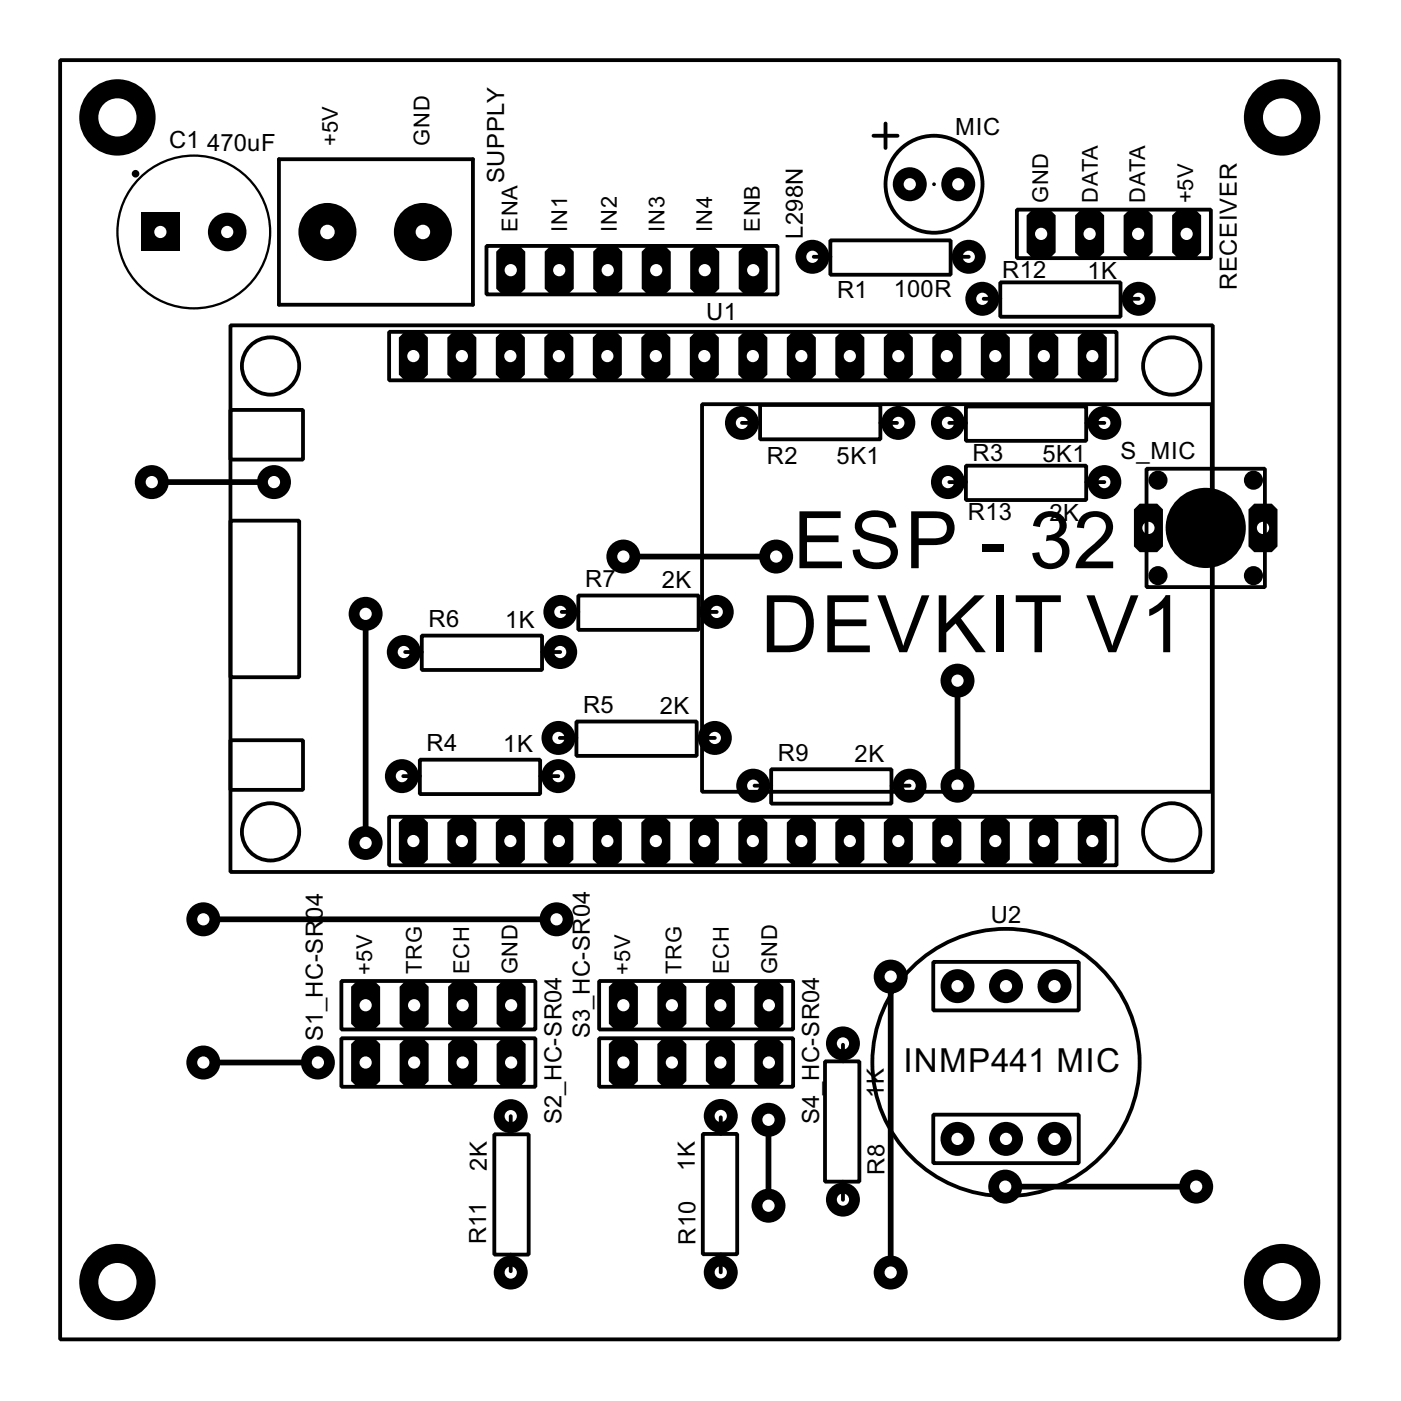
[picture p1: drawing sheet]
<svg xmlns="http://www.w3.org/2000/svg" width="73mm" height="73mm" viewBox="0 0 73 73" stroke-linecap="round" stroke-linejoin="round" font-family="sans-serif">
<path d="M7.9 25.2h6.4M19.1 32.1v12M32.6 29.1h8M50.1 35.6v5.5M10.6 48.1h18.5M10.6 55.6h6M40.2 58.6v4.5M46.6 51.1v15.5M52.6 62.1h10" fill="none" stroke="#000" stroke-width=".3"/>
<path d="M21.2 17.4h.9l.3 .3v1.9l-.3 .3h-.9l-.3-.3v-1.9z" fill-rule="evenodd" fill="#000"/>
<circle cx="21.6" cy="18.6" r=".32" fill="#fff"/>
<path d="M23.7 17.4h.9l.3 .3v1.9l-.3 .3h-.9l-.3-.3v-1.9z" fill-rule="evenodd" fill="#000"/>
<circle cx="24.2" cy="18.6" r=".32" fill="#fff"/>
<path d="M26.3 17.4h.9l.3 .3v1.9l-.3 .3h-.9l-.3-.3v-1.9z" fill-rule="evenodd" fill="#000"/>
<circle cx="26.7" cy="18.6" r=".32" fill="#fff"/>
<path d="M28.8 17.4h.9l.3 .3v1.9l-.3 .3h-.9l-.3-.3v-1.9z" fill-rule="evenodd" fill="#000"/>
<circle cx="29.3" cy="18.6" r=".32" fill="#fff"/>
<path d="M31.3 17.4h1l.3 .3v1.9l-.3 .3h-1l-.3-.3v-1.9z" fill-rule="evenodd" fill="#000"/>
<circle cx="31.8" cy="18.6" r=".32" fill="#fff"/>
<path d="M33.9 17.4h.9l.3 .3v1.9l-.3 .3h-.9l-.3-.3v-1.9z" fill-rule="evenodd" fill="#000"/>
<circle cx="34.3" cy="18.6" r=".32" fill="#fff"/>
<path d="M36.4 17.4h.9l.3 .3v1.9l-.3 .3h-.9l-.3-.3v-1.9z" fill-rule="evenodd" fill="#000"/>
<circle cx="36.9" cy="18.6" r=".32" fill="#fff"/>
<path d="M39 17.4h.9l.3 .3v1.9l-.3 .3h-.9l-.3-.3v-1.9z" fill-rule="evenodd" fill="#000"/>
<circle cx="39.4" cy="18.6" r=".32" fill="#fff"/>
<path d="M41.5 17.4h.9l.3 .3v1.9l-.3 .3h-.9l-.3-.3v-1.9z" fill-rule="evenodd" fill="#000"/>
<circle cx="42" cy="18.6" r=".32" fill="#fff"/>
<path d="M44 17.4h1l.3 .3v1.9l-.3 .3h-1l-.3-.3v-1.9z" fill-rule="evenodd" fill="#000"/>
<circle cx="44.5" cy="18.6" r=".32" fill="#fff"/>
<path d="M46.6 17.4h.9l.3 .3v1.9l-.3 .3h-.9l-.3-.3v-1.9z" fill-rule="evenodd" fill="#000"/>
<circle cx="47" cy="18.6" r=".32" fill="#fff"/>
<path d="M49.1 17.4h.9l.3 .3v1.9l-.3 .3h-.9l-.3-.3v-1.9z" fill-rule="evenodd" fill="#000"/>
<circle cx="49.6" cy="18.6" r=".32" fill="#fff"/>
<path d="M51.7 17.4h.9l.3 .3v1.9l-.3 .3h-.9l-.3-.3v-1.9z" fill-rule="evenodd" fill="#000"/>
<circle cx="52.1" cy="18.6" r=".32" fill="#fff"/>
<path d="M54.2 17.4h.9l.3 .3v1.9l-.3 .3h-.9l-.3-.3v-1.9z" fill-rule="evenodd" fill="#000"/>
<circle cx="54.7" cy="18.6" r=".32" fill="#fff"/>
<path d="M56.7 17.4h1l.3 .3v1.9l-.3 .3h-1l-.3-.3v-1.9z" fill-rule="evenodd" fill="#000"/>
<circle cx="57.2" cy="18.6" r=".32" fill="#fff"/>
<path d="M56.7 42.8h1l.3 .3v1.9l-.3 .3h-1l-.3-.3v-1.9z" fill-rule="evenodd" fill="#000"/>
<circle cx="57.2" cy="44" r=".32" fill="#fff"/>
<path d="M54.2 42.8h.9l.3 .3v1.9l-.3 .3h-.9l-.3-.3v-1.9z" fill-rule="evenodd" fill="#000"/>
<circle cx="54.7" cy="44" r=".32" fill="#fff"/>
<path d="M51.7 42.8h.9l.3 .3v1.9l-.3 .3h-.9l-.3-.3v-1.9z" fill-rule="evenodd" fill="#000"/>
<circle cx="52.1" cy="44" r=".32" fill="#fff"/>
<path d="M49.1 42.8h.9l.3 .3v1.9l-.3 .3h-.9l-.3-.3v-1.9z" fill-rule="evenodd" fill="#000"/>
<circle cx="49.6" cy="44" r=".32" fill="#fff"/>
<path d="M46.6 42.8h.9l.3 .3v1.9l-.3 .3h-.9l-.3-.3v-1.9z" fill-rule="evenodd" fill="#000"/>
<circle cx="47" cy="44" r=".32" fill="#fff"/>
<path d="M44 42.8h1l.3 .3v1.9l-.3 .3h-1l-.3-.3v-1.9z" fill-rule="evenodd" fill="#000"/>
<circle cx="44.5" cy="44" r=".32" fill="#fff"/>
<path d="M41.5 42.8h.9l.3 .3v1.9l-.3 .3h-.9l-.3-.3v-1.9z" fill-rule="evenodd" fill="#000"/>
<circle cx="42" cy="44" r=".32" fill="#fff"/>
<path d="M39 42.8h.9l.3 .3v1.9l-.3 .3h-.9l-.3-.3v-1.9z" fill-rule="evenodd" fill="#000"/>
<circle cx="39.4" cy="44" r=".32" fill="#fff"/>
<path d="M36.4 42.8h.9l.3 .3v1.9l-.3 .3h-.9l-.3-.3v-1.9z" fill-rule="evenodd" fill="#000"/>
<circle cx="36.9" cy="44" r=".32" fill="#fff"/>
<path d="M33.9 42.8h.9l.3 .3v1.9l-.3 .3h-.9l-.3-.3v-1.9z" fill-rule="evenodd" fill="#000"/>
<circle cx="34.3" cy="44" r=".32" fill="#fff"/>
<path d="M31.3 42.8h1l.3 .3v1.9l-.3 .3h-1l-.3-.3v-1.9z" fill-rule="evenodd" fill="#000"/>
<circle cx="31.8" cy="44" r=".32" fill="#fff"/>
<path d="M28.8 42.8h.9l.3 .3v1.9l-.3 .3h-.9l-.3-.3v-1.9z" fill-rule="evenodd" fill="#000"/>
<circle cx="29.3" cy="44" r=".32" fill="#fff"/>
<path d="M26.3 42.8h.9l.3 .3v1.9l-.3 .3h-.9l-.3-.3v-1.9z" fill-rule="evenodd" fill="#000"/>
<circle cx="26.7" cy="44" r=".32" fill="#fff"/>
<path d="M23.7 42.8h.9l.3 .3v1.9l-.3 .3h-.9l-.3-.3v-1.9z" fill-rule="evenodd" fill="#000"/>
<circle cx="24.2" cy="44" r=".32" fill="#fff"/>
<path d="M21.2 42.8h.9l.3 .3v1.9l-.3 .3h-.9l-.3-.3v-1.9z" fill-rule="evenodd" fill="#000"/>
<circle cx="21.6" cy="44" r=".32" fill="#fff"/>
<circle cx="50.1" cy="51.7" r=".89" fill="#000"/>
<circle cx="50.1" cy="51.6" r=".32" fill="#fff"/>
<circle cx="52.7" cy="51.7" r=".89" fill="#000"/>
<circle cx="52.7" cy="51.6" r=".32" fill="#fff"/>
<circle cx="55.2" cy="51.7" r=".89" fill="#000"/>
<circle cx="55.2" cy="51.6" r=".32" fill="#fff"/>
<circle cx="50.1" cy="59.7" r=".89" fill="#000"/>
<circle cx="50.1" cy="59.6" r=".32" fill="#fff"/>
<circle cx="52.7" cy="59.7" r=".89" fill="#000"/>
<circle cx="52.7" cy="59.6" r=".32" fill="#fff"/>
<circle cx="55.2" cy="59.7" r=".89" fill="#000"/>
<circle cx="55.2" cy="59.6" r=".32" fill="#fff"/>
<circle cx="42.5" cy="13.5" r=".89" fill="#000"/>
<circle cx="42.5" cy="13.4" r=".32" fill="#fff"/>
<circle cx="50.7" cy="13.5" r=".89" fill="#000"/>
<circle cx="50.7" cy="13.4" r=".32" fill="#fff"/>
<path d="M59.7 26.4h.9l.3 .3v1.9l-.3 .3h-.9l-.3-.3v-1.9z" fill-rule="evenodd" fill="#000"/>
<circle cx="60.1" cy="27.6" r=".32" fill="#fff"/>
<path d="M65.7 26.4h.9l.3 .3v1.9l-.3 .3h-.9l-.3-.3v-1.9z" fill-rule="evenodd" fill="#000"/>
<circle cx="66.1" cy="27.6" r=".32" fill="#fff"/>
<circle cx="47.6" cy="9.7" r=".89" fill="#000"/>
<circle cx="47.6" cy="9.6" r=".32" fill="#fff"/>
<circle cx="50.2" cy="9.7" r=".89" fill="#000"/>
<circle cx="50.2" cy="9.6" r=".32" fill="#fff"/>
<path d="M26.3 12.9h.9l.3 .3v1.9l-.3 .3h-.9l-.3-.3v-1.9z" fill-rule="evenodd" fill="#000"/>
<circle cx="26.7" cy="14.1" r=".32" fill="#fff"/>
<path d="M28.8 12.9h.9l.3 .3v1.9l-.3 .3h-.9l-.3-.3v-1.9z" fill-rule="evenodd" fill="#000"/>
<circle cx="29.3" cy="14.1" r=".32" fill="#fff"/>
<path d="M31.4 12.9h.9l.3 .3v1.9l-.3 .3h-.9l-.3-.3v-1.9z" fill-rule="evenodd" fill="#000"/>
<circle cx="31.8" cy="14.1" r=".32" fill="#fff"/>
<path d="M33.9 12.9h.9l.3 .3v1.9l-.3 .3h-.9l-.3-.3v-1.9z" fill-rule="evenodd" fill="#000"/>
<circle cx="34.4" cy="14.1" r=".32" fill="#fff"/>
<path d="M36.4 12.9h1l.3 .3v1.9l-.3 .3h-1l-.3-.3v-1.9z" fill-rule="evenodd" fill="#000"/>
<circle cx="36.9" cy="14.1" r=".32" fill="#fff"/>
<path d="M39 12.9h.9l.3 .3v1.9l-.3 .3h-.9l-.3-.3v-1.9z" fill-rule="evenodd" fill="#000"/>
<circle cx="39.4" cy="14.1" r=".32" fill="#fff"/>
<circle cx="47" cy="22.2" r=".89" fill="#000"/>
<circle cx="47" cy="22.1" r=".32" fill="#fff"/>
<circle cx="38.9" cy="22.2" r=".89" fill="#000"/>
<circle cx="38.9" cy="22.1" r=".32" fill="#fff"/>
<circle cx="49.6" cy="22.2" r=".89" fill="#000"/>
<circle cx="49.6" cy="22.1" r=".32" fill="#fff"/>
<circle cx="57.8" cy="22.2" r=".89" fill="#000"/>
<circle cx="57.8" cy="22.1" r=".32" fill="#fff"/>
<path d="M7.4 11.1h2v2.1h-2z" fill="#000"/>
<circle cx="8.4" cy="12.1" r=".32" fill="#fff"/>
<circle cx="11.9" cy="12.2" r="1.01" fill="#000"/>
<circle cx="11.9" cy="12.1" r=".32" fill="#fff"/>
<circle cx="17.1" cy="12.2" r="1.52" fill="#000"/>
<circle cx="17.1" cy="12.1" r=".38" fill="#fff"/>
<circle cx="22.1" cy="12.2" r="1.52" fill="#000"/>
<circle cx="22.1" cy="12.1" r=".38" fill="#fff"/>
<path d="M61.7 11h.9l.3 .3v1.9l-.3 .3h-.9l-.3-.3v-1.9z" fill-rule="evenodd" fill="#000"/>
<circle cx="62.1" cy="12.2" r=".32" fill="#fff"/>
<path d="M59.1 11h1l.3 .3v1.9l-.3 .3h-1l-.3-.3v-1.9z" fill-rule="evenodd" fill="#000"/>
<circle cx="59.6" cy="12.2" r=".32" fill="#fff"/>
<path d="M56.6 11h.9l.3 .3v1.9l-.3 .3h-.9l-.3-.3v-1.9z" fill-rule="evenodd" fill="#000"/>
<circle cx="57.1" cy="12.2" r=".32" fill="#fff"/>
<path d="M54.1 11h.9l.3 .3v1.9l-.3 .3h-.9l-.3-.3v-1.9z" fill-rule="evenodd" fill="#000"/>
<circle cx="54.5" cy="12.2" r=".32" fill="#fff"/>
<path d="M18.7 51.4h.9l.3 .3v1.9l-.3 .3h-.9l-.3-.3v-1.9z" fill-rule="evenodd" fill="#000"/>
<circle cx="19.1" cy="52.6" r=".32" fill="#fff"/>
<path d="M21.2 51.4h.9l.3 .3v1.9l-.3 .3h-.9l-.3-.3v-1.9z" fill-rule="evenodd" fill="#000"/>
<circle cx="21.7" cy="52.6" r=".32" fill="#fff"/>
<path d="M23.8 51.4h.9l.3 .3v1.9l-.3 .3h-.9l-.3-.3v-1.9z" fill-rule="evenodd" fill="#000"/>
<circle cx="24.2" cy="52.6" r=".32" fill="#fff"/>
<path d="M26.3 51.4h.9l.3 .3v1.9l-.3 .3h-.9l-.3-.3v-1.9z" fill-rule="evenodd" fill="#000"/>
<circle cx="26.8" cy="52.6" r=".32" fill="#fff"/>
<path d="M18.7 54.4h.9l.3 .3v1.9l-.3 .3h-.9l-.3-.3v-1.9z" fill-rule="evenodd" fill="#000"/>
<circle cx="19.1" cy="55.6" r=".32" fill="#fff"/>
<path d="M21.2 54.4h.9l.3 .3v1.9l-.3 .3h-.9l-.3-.3v-1.9z" fill-rule="evenodd" fill="#000"/>
<circle cx="21.7" cy="55.6" r=".32" fill="#fff"/>
<path d="M23.8 54.4h.9l.3 .3v1.9l-.3 .3h-.9l-.3-.3v-1.9z" fill-rule="evenodd" fill="#000"/>
<circle cx="24.2" cy="55.6" r=".32" fill="#fff"/>
<path d="M26.3 54.4h.9l.3 .3v1.9l-.3 .3h-.9l-.3-.3v-1.9z" fill-rule="evenodd" fill="#000"/>
<circle cx="26.8" cy="55.6" r=".32" fill="#fff"/>
<path d="M32.2 51.4h.9l.3 .3v1.9l-.3 .3h-.9l-.3-.3v-1.9z" fill-rule="evenodd" fill="#000"/>
<circle cx="32.6" cy="52.6" r=".32" fill="#fff"/>
<path d="M34.7 51.4h.9l.3 .3v1.9l-.3 .3h-.9l-.3-.3v-1.9z" fill-rule="evenodd" fill="#000"/>
<circle cx="35.2" cy="52.6" r=".32" fill="#fff"/>
<path d="M37.3 51.4h.9l.3 .3v1.9l-.3 .3h-.9l-.3-.3v-1.9z" fill-rule="evenodd" fill="#000"/>
<circle cx="37.7" cy="52.6" r=".32" fill="#fff"/>
<path d="M39.8 51.4h.9l.3 .3v1.9l-.3 .3h-.9l-.3-.3v-1.9z" fill-rule="evenodd" fill="#000"/>
<circle cx="40.3" cy="52.6" r=".32" fill="#fff"/>
<path d="M32.2 54.4h.9l.3 .3v1.9l-.3 .3h-.9l-.3-.3v-1.9z" fill-rule="evenodd" fill="#000"/>
<circle cx="32.6" cy="55.6" r=".32" fill="#fff"/>
<path d="M34.7 54.4h.9l.3 .3v1.9l-.3 .3h-.9l-.3-.3v-1.9z" fill-rule="evenodd" fill="#000"/>
<circle cx="35.2" cy="55.6" r=".32" fill="#fff"/>
<path d="M37.3 54.4h.9l.3 .3v1.9l-.3 .3h-.9l-.3-.3v-1.9z" fill-rule="evenodd" fill="#000"/>
<circle cx="37.7" cy="55.6" r=".32" fill="#fff"/>
<path d="M39.8 54.4h.9l.3 .3v1.9l-.3 .3h-.9l-.3-.3v-1.9z" fill-rule="evenodd" fill="#000"/>
<circle cx="40.3" cy="55.6" r=".32" fill="#fff"/>
<circle cx="21" cy="40.7" r=".89" fill="#000"/>
<circle cx="21" cy="40.6" r=".32" fill="#fff"/>
<circle cx="29.2" cy="40.7" r=".89" fill="#000"/>
<circle cx="29.2" cy="40.6" r=".32" fill="#fff"/>
<circle cx="29.2" cy="38.7" r=".89" fill="#000"/>
<circle cx="29.2" cy="38.6" r=".32" fill="#fff"/>
<circle cx="37.4" cy="38.7" r=".89" fill="#000"/>
<circle cx="37.4" cy="38.6" r=".32" fill="#fff"/>
<circle cx="21.1" cy="34.2" r=".89" fill="#000"/>
<circle cx="21.1" cy="34.1" r=".32" fill="#fff"/>
<circle cx="29.3" cy="34.2" r=".89" fill="#000"/>
<circle cx="29.3" cy="34.1" r=".32" fill="#fff"/>
<circle cx="16.6" cy="55.7" r=".89" fill="#000"/>
<circle cx="16.6" cy="55.6" r=".32" fill="#fff"/>
<circle cx="19.1" cy="44.2" r=".89" fill="#000"/>
<circle cx="19.1" cy="44.1" r=".32" fill="#fff"/>
<circle cx="29.3" cy="32.1" r=".89" fill="#000"/>
<circle cx="29.3" cy="32" r=".32" fill="#fff"/>
<circle cx="37.5" cy="32.1" r=".89" fill="#000"/>
<circle cx="37.5" cy="32" r=".32" fill="#fff"/>
<circle cx="44.1" cy="54.7" r=".89" fill="#000"/>
<circle cx="44.1" cy="54.6" r=".32" fill="#fff"/>
<circle cx="44.1" cy="62.8" r=".89" fill="#000"/>
<circle cx="44.1" cy="62.8" r=".32" fill="#fff"/>
<circle cx="39.4" cy="41.2" r=".89" fill="#000"/>
<circle cx="39.4" cy="41.1" r=".32" fill="#fff"/>
<circle cx="47.6" cy="41.2" r=".89" fill="#000"/>
<circle cx="47.6" cy="41.1" r=".32" fill="#fff"/>
<circle cx="52.6" cy="62.2" r=".89" fill="#000"/>
<circle cx="52.6" cy="62.1" r=".32" fill="#fff"/>
<circle cx="19.1" cy="32.2" r=".89" fill="#000"/>
<circle cx="19.1" cy="32.1" r=".32" fill="#fff"/>
<circle cx="32.6" cy="29.2" r=".89" fill="#000"/>
<circle cx="32.6" cy="29.1" r=".32" fill="#fff"/>
<circle cx="40.6" cy="29.2" r=".89" fill="#000"/>
<circle cx="40.6" cy="29.1" r=".32" fill="#fff"/>
<circle cx="37.7" cy="58.5" r=".89" fill="#000"/>
<circle cx="37.7" cy="58.4" r=".32" fill="#fff"/>
<circle cx="37.7" cy="66.6" r=".89" fill="#000"/>
<circle cx="37.7" cy="66.6" r=".32" fill="#fff"/>
<circle cx="29.1" cy="48.2" r=".89" fill="#000"/>
<circle cx="29.1" cy="48.1" r=".32" fill="#fff"/>
<circle cx="10.6" cy="48.2" r=".89" fill="#000"/>
<circle cx="10.6" cy="48.1" r=".32" fill="#fff"/>
<circle cx="10.6" cy="55.7" r=".89" fill="#000"/>
<circle cx="10.6" cy="55.6" r=".32" fill="#fff"/>
<circle cx="62.6" cy="62.2" r=".89" fill="#000"/>
<circle cx="62.6" cy="62.1" r=".32" fill="#fff"/>
<circle cx="26.7" cy="66.7" r=".89" fill="#000"/>
<circle cx="26.7" cy="66.6" r=".32" fill="#fff"/>
<circle cx="26.7" cy="58.5" r=".89" fill="#000"/>
<circle cx="26.7" cy="58.5" r=".32" fill="#fff"/>
<circle cx="46.6" cy="51.2" r=".89" fill="#000"/>
<circle cx="46.6" cy="51.1" r=".32" fill="#fff"/>
<circle cx="46.6" cy="66.7" r=".89" fill="#000"/>
<circle cx="46.6" cy="66.6" r=".32" fill="#fff"/>
<circle cx="51.4" cy="15.7" r=".89" fill="#000"/>
<circle cx="51.4" cy="15.6" r=".32" fill="#fff"/>
<circle cx="59.6" cy="15.7" r=".89" fill="#000"/>
<circle cx="59.6" cy="15.6" r=".32" fill="#fff"/>
<circle cx="49.6" cy="25.3" r=".89" fill="#000"/>
<circle cx="49.6" cy="25.2" r=".32" fill="#fff"/>
<circle cx="57.8" cy="25.3" r=".89" fill="#000"/>
<circle cx="57.8" cy="25.2" r=".32" fill="#fff"/>
<circle cx="50.1" cy="41.2" r=".89" fill="#000"/>
<circle cx="50.1" cy="41.1" r=".32" fill="#fff"/>
<circle cx="50.1" cy="35.7" r=".89" fill="#000"/>
<circle cx="50.1" cy="35.6" r=".32" fill="#fff"/>
<circle cx="40.2" cy="58.7" r=".89" fill="#000"/>
<circle cx="40.2" cy="58.6" r=".32" fill="#fff"/>
<circle cx="40.2" cy="63.2" r=".89" fill="#000"/>
<circle cx="40.2" cy="63.1" r=".32" fill="#fff"/>
<circle cx="7.9" cy="25.3" r=".89" fill="#000"/>
<circle cx="7.9" cy="25.2" r=".32" fill="#fff"/>
<circle cx="14.3" cy="25.3" r=".89" fill="#000"/>
<circle cx="14.3" cy="25.2" r=".32" fill="#fff"/>
<circle cx="6.1" cy="6.2" r="2" fill="#000"/>
<circle cx="6.1" cy="6.2" r="1" fill="#fff"/>
<circle cx="67.1" cy="6.2" r="2" fill="#000"/>
<circle cx="67.1" cy="6.2" r="1" fill="#fff"/>
<circle cx="67.1" cy="67.1" r="2" fill="#000"/>
<circle cx="67.1" cy="67.2" r="1" fill="#fff"/>
<circle cx="6.1" cy="67.1" r="2" fill="#000"/>
<circle cx="6.1" cy="67.2" r="1" fill="#fff"/>
<g fill="none" stroke="#000" stroke-width=".2">
<path d="M3.1 3.1h67v67h-67zM12.1 17h51.4v28.7h-51.4zM14.6 8.3h10.2v7.7h-10.2zM20.4 17.4h38.1v2.5h-38.1zM25.5 12.9h15.2v2.5h-15.2zM42.6 13.4h.9M43.5 12.6h6.3v1.8h-6.3zM45.7 7.1h1.3M46.4 6.5v1.2M48.9 9.6h.1M49.8 13.4h.9M51.5 15.6h.9"/>
<path d="M52.4 14.8h6.3v1.8h-6.3zM53.3 11h10.1v2.5h-10.1zM58.7 15.6h.9M12.1 27.3h3.6v8.2h-3.6zM12.1 21.5h3.8v2.6h-3.8zM12.1 38.8h3.8v2.6h-3.8zM21.2 34.1h.9M22 39.8h6.3v1.8h-6.3zM22.1 33.3h6.3v1.8h-6.3zM28.4 34.1h.9M29.3 38.6h.9M29.4 32h.9"/>
<path d="M30.2 37.8h6.3v1.8h-6.3zM30.3 31.2h6.3v1.8h-6.3zM36.5 38.6h.9M36.6 32h.9M36.8 21.2h26.7v20.3h-26.7zM38.9 22.1h.9M39.8 21.2h6.3v1.8h-6.3zM46.1 22.1h.9M49.7 22.1h.9M49.7 25.2h.9M50.6 21.3h6.3v1.8h-6.3zM50.6 24.4h6.3v1.8h-6.3z"/>
<path d="M56.9 22.1h.9M56.9 25.2h.9M60 24.5h6.2v6.2h-6.2zM17.9 51.4h10.1v2.5h-10.1zM17.9 54.4h10.1v2.5h-10.1zM20.4 42.8h38.1v2.5h-38.1zM21.1 40.6h.9M25.9 59.4h1.8v6.3h-1.8zM26.7 58.5v.9M28.3 40.6h.9M31.4 51.4h10.1v2.5h-10.1zM31.4 54.4h10.1v2.5h-10.1z"/>
<path d="M36.8 59.4h1.8v6.3h-1.8zM37.7 58.5v.9M39.5 41.1h.9M40.4 40.3h6.3v1.8h-6.3zM43.2 55.6h1.8v6.3h-1.8zM44.1 54.7v.9M46.7 41.1h.9M48.9 58.4h7.6v2.5h-7.6zM48.9 50.4h7.6v2.5h-7.6zM26.7 65.7v.9M37.7 65.7v.9M44.1 61.9v.9"/>
<circle cx="7.1" cy="9.1" r=".1"/>
<circle cx="14.2" cy="19.2" r="1.5"/>
<circle cx="48.9" cy="9.7" r="2.54"/>
<circle cx="61.4" cy="19.2" r="1.5"/>
<circle cx="14.2" cy="43.6" r="1.5"/>
<circle cx="52.7" cy="55.7" r="7"/>
<circle cx="61.4" cy="43.6" r="1.5"/>
</g>
<g fill="#000" stroke="#000" stroke-width=".2">
<circle cx="60.6" cy="25.1" r=".4"/>
<circle cx="60.6" cy="30.1" r=".4"/>
<circle cx="63.1" cy="27.6" r="2"/>
<circle cx="65.6" cy="30.1" r=".4"/>
<circle cx="65.6" cy="25.1" r=".4"/>
</g>
<circle cx="10.1" cy="12.2" r="4" fill="none" stroke="#000" stroke-width=".12"/>
<g font-size="4.6">
<text x="41.5" y="29.8">ESP - 32</text>
<text x="39.8" y="34.2">DEVKIT V1</text>
</g>
<text font-size="1.9" x="47.3" y="56.1">INMP441 MIC</text>
<g font-size="1.4">
<text x="8.9" y="7.8">C1</text>
<text x="10.8" y="7.9">470uF</text>
<text x="26.4" y="9.6" transform="rotate(-90 26.4 9.6)">SUPPLY</text>
<text x="50" y="7.1">MIC</text>
<text x="37" y="16.7">U1</text>
<text x="42" y="12.5" transform="rotate(-90 42 12.5)">L298N</text>
<text x="43.8" y="15.6">R1</text>
<text x="46.8" y="15.6">100R</text>
<text x="52.5" y="14.6">R12</text>
<text x="57" y="14.6">1K</text>
<text x="64.8" y="15.2" transform="rotate(-90 64.8 15.2)">RECEIVER</text>
<text x="40.2" y="24.3">R2</text>
<text x="43.8" y="24.3">5K1</text>
<text x="50.7" y="27.3">R13</text>
<text x="50.9" y="24.2">R3</text>
<text x="54.6" y="24.2">5K1</text>
<text x="55" y="27.3">2K</text>
<text x="58.7" y="24">S_MIC</text>
<text x="22.4" y="32.9">R6</text>
<text x="26.5" y="32.9">1K</text>
<text x="30.6" y="30.8">R7</text>
<text x="34.7" y="30.8">2K</text>
<text x="22.3" y="39.4">R4</text>
<text x="26.4" y="39.4">1K</text>
<text x="30.5" y="37.4">R5</text>
<text x="34.6" y="37.4">2K</text>
<text x="40.7" y="39.9">R9</text>
<text x="44.8" y="39.9">2K</text>
<text x="51.9" y="48.3">U2</text>
<text x="16.9" y="54.5" transform="rotate(-90 16.9 54.5)">S1_HC-SR04</text>
<text x="29.4" y="58.9" transform="rotate(-90 29.4 58.9)">S2_HC-SR04</text>
<text x="30.9" y="54.4" transform="rotate(-90 30.9 54.4)">S3_HC-SR04</text>
<text x="42.9" y="58.9" transform="rotate(-90 42.9 58.9)">S4_HC-SR04</text>
<text x="46.3" y="57.5" transform="rotate(-90 46.3 57.5)">1K</text>
<text x="25.5" y="65.2" transform="rotate(-90 25.5 65.2)">R11</text>
<text x="25.5" y="61.3" transform="rotate(-90 25.5 61.3)">2K</text>
<text x="36.4" y="61.3" transform="rotate(-90 36.4 61.3)">1K</text>
<text x="36.4" y="65.2" transform="rotate(-90 36.4 65.2)">R10</text>
<text x="46.3" y="61.5" transform="rotate(-90 46.3 61.5)">R8</text>
</g>
<g font-size="1.3">
<text x="17.7" y="7.7" transform="rotate(-90 17.7 7.7)">+5V</text>
<text x="22.5" y="7.6" transform="rotate(-90 22.5 7.6)">GND</text>
<text x="54.9" y="10.6" transform="rotate(-90 54.9 10.6)">GND</text>
<text x="57.5" y="10.6" transform="rotate(-90 57.5 10.6)">DATA</text>
<text x="60" y="10.6" transform="rotate(-90 60 10.6)">DATA</text>
<text x="62.5" y="10.6" transform="rotate(-90 62.5 10.6)">+5V</text>
<text x="27.1" y="12.1" transform="rotate(-90 27.1 12.1)">ENA</text>
<text x="29.7" y="12.1" transform="rotate(-90 29.7 12.1)">IN1</text>
<text x="32.3" y="12.1" transform="rotate(-90 32.3 12.1)">IN2</text>
<text x="34.8" y="12.1" transform="rotate(-90 34.8 12.1)">IN3</text>
<text x="37.3" y="12.1" transform="rotate(-90 37.3 12.1)">IN4</text>
<text x="39.8" y="12.1" transform="rotate(-90 39.8 12.1)">ENB</text>
<text x="19.5" y="51.1" transform="rotate(-90 19.5 51.1)">+5V</text>
<text x="22.1" y="51" transform="rotate(-90 22.1 51)">TRG</text>
<text x="24.6" y="51" transform="rotate(-90 24.6 51)">ECH</text>
<text x="27.1" y="51" transform="rotate(-90 27.1 51)">GND</text>
<text x="33" y="51.1" transform="rotate(-90 33 51.1)">+5V</text>
<text x="35.7" y="51" transform="rotate(-90 35.7 51)">TRG</text>
<text x="38.2" y="51" transform="rotate(-90 38.2 51)">ECH</text>
<text x="40.7" y="51" transform="rotate(-90 40.7 51)">GND</text>
</g>
</svg>
